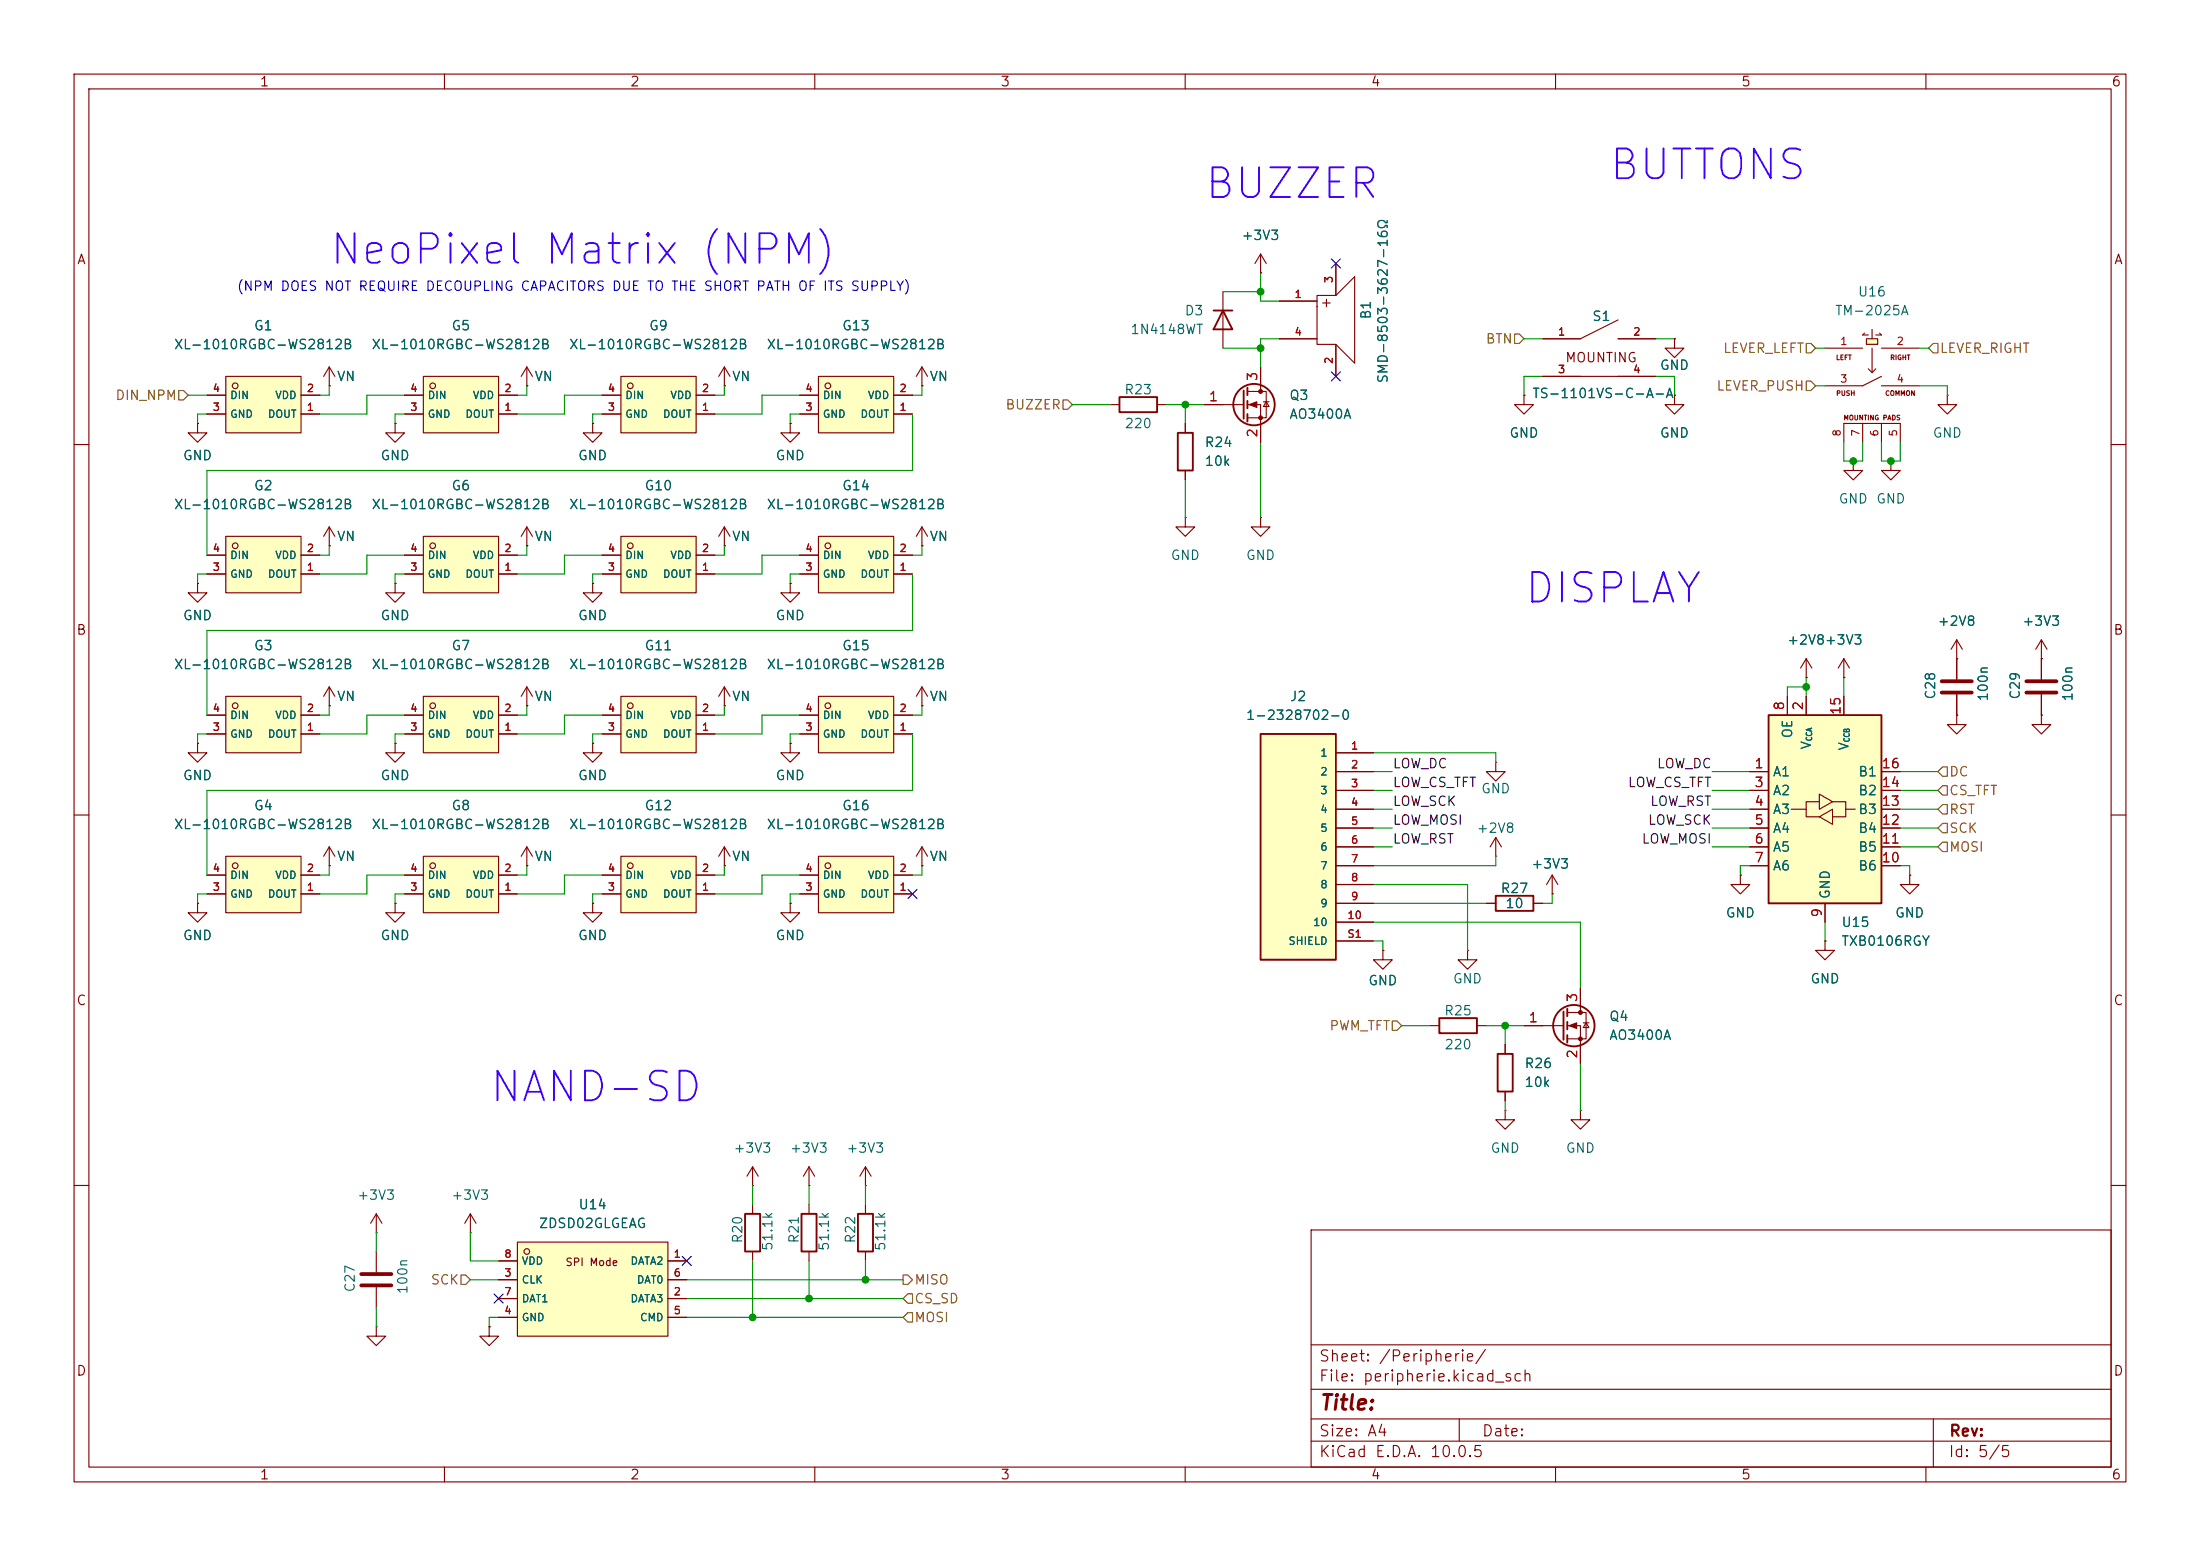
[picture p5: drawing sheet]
<svg xmlns="http://www.w3.org/2000/svg" width="297mm" height="210mm" viewBox="0 0 297 210" stroke-linecap="round" stroke-linejoin="round" font-family="sans-serif">
<g fill="none" stroke="#840000" stroke-width=".15">
<path d="M10 10h277v190h-277zM12 12h273v186h-273zM60 10v2M110 10v2M160 10v2M210 10v2M260 10v2M10 60h2M285 60h2M10 110h2M285 110h2M10 160h2"/>
<path d="M177 166h108v32h-108zM285 160h2M60 198v2M110 198v2M160 198v2M177 194.5h108M177 191.5h108M177 187.5h108M177 181.5h108M197 191.5v3M210 198v2M260 198v2"/>
<path d="M261 191.5v6.5"/>
</g>
<path d="M170.2 99.1h10.1v30.4h-10.1z" fill="#ffffc2"/>
<path d="M170.2 99.1h10.1v30.4h-10.1zM108.2 163.8h2v5.1h-2z" fill="none" stroke="#840000" stroke-width=".25"/>
<g fill="none" stroke="#840000" stroke-width=".15">
<path d="M124.5 95.3h.1M124.5 92.7l-.8 1.3M124.5 92.7l.7 1.3M124.5 92.7v2.6M44.4 116.8h.1M44.4 114.3l-.7 1.3M44.4 114.3l.8 1.3M44.4 114.3v2.5M180.3 101.6h5.1M180.3 104.1h5.1M180.3 106.7h5.1M180.3 109.2h5.1"/>
<path d="M180.3 111.8h5.1M180.3 114.3h5.1M180.3 116.8h5.1M180.3 119.4h5.1M180.3 121.9h5.1M180.3 124.5h5.1M180.3 127h5.1M109.2 162.6v1.2M109.2 168.9v1.3"/>
</g>
<path d="M110.5 94h10.1v7.6h-10.1z" fill="#ffffc2"/>
<circle cx="111.8" cy="95.3" r=".38" fill="#ffffc2" stroke="#ffffc2" stroke-width=".14"/>
<g fill="none" stroke="#840000" stroke-width=".15">
<path d="M165.1 39.4v7.6M106.7 57.2v1.2h1.2l-1.2 1.3-1.3-1.3h1.3M106.7 57.2h.1M205.7 53.3v1.3h1.3l-1.3 1.3-1.2-1.3h1.2M205.7 53.3h.1M107.9 99.1h2.6M107.9 96.5h2.6M110.5 94h10.1v7.6h-10.1zM120.6 99.1h2.6M120.6 96.5h2.6M234.9 118.1v1.3h-1.2l1.2 1.3 1.3-1.3h-1.3M234.9 118.1h.1"/>
<path d="M246.4 127v1.3h1.2l-1.2 1.2-1.3-1.2h1.3M246.4 127h.1M101.6 162.6v1.2M101.6 168.9v1.3M116.8 162.6v1.2M116.8 168.9v1.3"/>
<circle cx="111.8" cy="95.3" r=".38"/>
</g>
<path d="M163.8 41.9h2.6M165.1 41.9l1.3 2.6h-2.6zM100.6 163.8h2v5.1h-2zM115.8 163.8h2.1v5.1h-2.1z" fill="none" stroke="#840000" stroke-width=".25"/>
<path d="M110.5 72.4h10.1v7.6h-10.1z" fill="#ffffc2"/>
<circle cx="111.8" cy="73.7" r=".38" fill="#ffffc2" stroke="#ffffc2" stroke-width=".14"/>
<g fill="none" stroke="#840000" stroke-width=".15">
<path d="M177.8 39.9h2.5l2.6-2.6v11.7l-2.6-2.5h-2.5zM180.3 35.6v4.3M172.7 40.6h5.1M172.7 45.7h5.1M178.6 40.9h1M179.1 40.4v1M180.3 46.5v4.3M97.8 73.7h.1M97.8 71.1l-.8 1.3M97.8 71.1l.8 1.3M97.8 71.1v2.6M106.7 78.7v1.3h1.2l-1.2 1.3-1.3-1.3h1.3"/>
<path d="M106.7 78.7h.1M107.9 77.5h2.6M107.9 74.9h2.6M110.5 72.4h10.1v7.6h-10.1zM120.6 77.5h2.6M120.6 74.9h2.6M201.9 115.6h.1M201.9 113l-.7 1.3M201.9 113l.8 1.3M201.9 113v2.6M203.2 149.9v1.2h1.3l-1.3 1.3-1.3-1.3h1.3M203.2 149.9h.1"/>
<circle cx="111.8" cy="73.7" r=".38"/>
</g>
<path d="M110.5 50.8h10.1v7.6h-10.1z" fill="#ffffc2"/>
<circle cx="111.8" cy="52.1" r=".38" fill="#ffffc2" stroke="#ffffc2" stroke-width=".14"/>
<g fill="none" stroke="#840000" stroke-width=".15">
<path d="M107.9 55.9h2.6M107.9 53.3h2.6M110.5 50.8h10.1v7.6h-10.1zM120.6 55.9h2.6M120.6 53.3h2.6M124.5 52.1h.1M124.5 49.5l-.8 1.3M124.5 49.5l.7 1.3M124.5 49.5v2.6M71.1 73.7h.1M71.1 71.1l-.7 1.3M71.1 71.1l.8 1.3"/>
<path d="M71.1 71.1v2.6"/>
<circle cx="111.8" cy="52.1" r=".38"/>
</g>
<path d="M238.8 96.5h15.2v25.4h-15.2z" fill="#ffffc2"/>
<path d="M238.8 96.5h15.2v25.4h-15.2z" fill="none" stroke="#840000" stroke-width=".25"/>
<g fill="none" stroke="#840000" stroke-width=".15">
<path d="M241.3 94v2.5M243.8 94v2.5M248.9 94v2.5M236.2 104.1h2.6M236.2 106.7h2.6M236.2 109.2h2.6M236.2 111.8h2.6M236.2 114.3h2.6M236.2 116.8h2.6M241.8 109.2h2v1h1.8M245.6 108.2h-1.8v1M245.6 110.2l1.8-1v2.1z"/>
<path d="M245.6 107.2l1.8 1-1.8 1zM247.4 108.2h1.8v1h1.2M249.2 109.2v1h-1.8M254 104.1h2.5M254 106.7h2.5M254 109.2h2.5M254 111.8h2.5M254 114.3h2.5M254 116.8h2.5M257.8 118.1v1.3h1.3l-1.3 1.3-1.3-1.3h1.3M257.8 118.1h.1M246.4 121.9v2.6"/>
</g>
<path d="M83.8 72.4h10.2v7.6h-10.2z" fill="#ffffc2"/>
<circle cx="85.1" cy="73.7" r=".38" fill="#ffffc2" stroke="#ffffc2" stroke-width=".14"/>
<g fill="none" stroke="#840000" stroke-width=".15">
<path d="M160 57.2v1.2M162.6 54.6h5.3M168.4 52.8h2.5v3.6h-2.5M168.4 54.6h1.8v5.1M170.2 49.5v3.3M170.6 54.2h.7M170.9 54.2l.4 .7h-.7zM81.3 77.5h2.5M81.3 74.9h2.5M83.8 72.4h10.2v7.6h-10.2zM94 77.5h2.5M94 74.9h2.5"/>
<path d="M160 69.9v1.2h1.3l-1.3 1.3-1.3-1.3h1.3M160 69.9h.1M160 63.5v1.3M170.2 69.9v1.2h1.2l-1.2 1.3-1.3-1.3h1.3M170.2 69.9h.1"/>
<circle cx="85.1" cy="73.7" r=".38"/>
</g>
<g fill="none" stroke="#840000" stroke-width=".25">
<path d="M159 58.4h2v5.1h-2zM167.9 52.7v3.8M168.4 52.3v1M168.4 54.1v1M168.4 55.9v1"/>
<circle cx="169.3" cy="54.6" r="2.79"/>
</g>
<g fill="#840000" stroke="#840000" stroke-width=".15">
<path d="M168.7 54.6l1-.4v.8z"/>
<circle cx="170.2" cy="52.8" r=".25"/>
<circle cx="170.2" cy="56.4" r=".25"/>
</g>
<path d="M57.1 115.6h10.2v7.6h-10.2z" fill="#ffffc2"/>
<circle cx="58.4" cy="116.8" r=".38" fill="#ffffc2" stroke="#ffffc2" stroke-width=".14"/>
<g fill="none" stroke="#840000" stroke-width=".15">
<path d="M54.6 118.1h2.5M57.1 115.6h10.2v7.6h-10.2zM67.3 118.1h2.5M54.6 120.7h2.5M67.3 120.7h2.5"/>
<circle cx="58.4" cy="116.8" r=".38"/>
</g>
<path d="M57.1 72.4h10.2v7.6h-10.2z" fill="#ffffc2"/>
<circle cx="58.4" cy="73.7" r=".38" fill="#ffffc2" stroke="#ffffc2" stroke-width=".14"/>
<g fill="none" stroke="#840000" stroke-width=".15">
<path d="M54.6 77.5h2.5M54.6 74.9h2.5M57.1 72.4h10.2v7.6h-10.2zM67.3 77.5h2.5M67.3 74.9h2.5"/>
<circle cx="58.4" cy="73.7" r=".38"/>
</g>
<path d="M83.8 94h10.2v7.6h-10.2z" fill="#ffffc2"/>
<circle cx="85.1" cy="95.3" r=".38" fill="#ffffc2" stroke="#ffffc2" stroke-width=".14"/>
<g fill="none" stroke="#840000" stroke-width=".15">
<path d="M170.2 36.8h.1M170.2 34.3l-.8 1.3M170.2 34.3l.7 1.3M170.2 34.3v2.5M71.1 52.1h.1M71.1 49.5v2.6M71.1 49.5l-.7 1.3M71.1 49.5l.8 1.3M71.1 95.3h.1M71.1 92.7l-.7 1.3M71.1 92.7l.8 1.3M71.1 92.7v2.6"/>
<path d="M81.3 99.1h2.5M81.3 96.5h2.5M83.8 94h10.2v7.6h-10.2zM94 99.1h2.5M94 96.5h2.5"/>
<circle cx="85.1" cy="95.3" r=".38"/>
</g>
<path d="M57.1 50.8h10.2v7.6h-10.2z" fill="#ffffc2"/>
<circle cx="58.4" cy="52.1" r=".38" fill="#ffffc2" stroke="#ffffc2" stroke-width=".14"/>
<g fill="none" stroke="#840000" stroke-width=".15">
<path d="M54.6 55.9h2.5M54.6 53.3h2.5M57.1 50.8h10.2v7.6h-10.2zM67.3 55.9h2.5M67.3 53.3h2.5"/>
<circle cx="58.4" cy="52.1" r=".38"/>
</g>
<path d="M252 45.7h1.5v.8h-1.5z" fill="#ffffc2"/>
<g fill="none" stroke="#840000" stroke-width=".15">
<path d="M80 57.2v1.2h1.3l-1.3 1.3-1.3-1.3h1.3M80 57.2h.1M97.8 52.1h.1M97.8 49.5l-.8 1.3M97.8 49.5l.8 1.3M97.8 49.5v2.6M246.4 47h5.1M248.9 59.7v-2.5h7.6v2.5M251.5 57.2v2.5M251.7 45l-.2 .2h.7M252 45.7h1.5v.8h-1.5zM252.2 49.8l.5 .5 .5-.5"/>
<path d="M252.7 44.5v1.2M252.7 47v3.3M253.7 45l.3 .2h-.8M254 50.8l-2.5 1.3h-5.1M254 47h5.1M254 52.1h5.1M254 57.2v2.5M203.2 141v1.2M203.2 147.3v1.3"/>
</g>
<path d="M202.2 142.2h2v5.1h-2z" fill="none" stroke="#840000" stroke-width=".25"/>
<path d="M83.8 50.8h10.2v7.6h-10.2z" fill="#ffffc2"/>
<circle cx="85.1" cy="52.1" r=".38" fill="#ffffc2" stroke="#ffffc2" stroke-width=".14"/>
<g fill="none" stroke="#840000" stroke-width=".15">
<path d="M26.7 57.2v1.2h1.2l-1.2 1.3-1.3-1.3h1.3M26.7 57.2h.1M44.4 52.1h.1M44.4 49.5l-.7 1.3M44.4 49.5l.8 1.3M44.4 49.5v2.6M53.3 57.2v1.2h1.3l-1.3 1.3-1.2-1.3h1.2M53.3 57.2h.1M81.3 55.9h2.5M81.3 53.3h2.5M83.8 50.8h10.2v7.6h-10.2zM94 55.9h2.5"/>
<path d="M94 53.3h2.5M226.1 53.3v1.3h-1.3l1.3 1.3 1.2-1.3h-1.2M226.1 53.3h.1M264.2 96.5v1.3h1.2l-1.2 1.3-1.3-1.3h1.3M264.2 96.5h.1M53.3 121.9v1.3h1.3l-1.3 1.3-1.2-1.3h1.2M53.3 121.9h.1M213.4 149.9v1.2h1.2l-1.2 1.3-1.3-1.3h1.3M213.4 149.9h.1"/>
<circle cx="85.1" cy="52.1" r=".38"/>
</g>
<path d="M30.5 50.8h10.1v7.6h-10.1z" fill="#ffffc2"/>
<circle cx="31.8" cy="52.1" r=".38" fill="#ffffc2" stroke="#ffffc2" stroke-width=".14"/>
<g fill="none" stroke="#840000" stroke-width=".15">
<path d="M27.9 55.9h2.6M27.9 53.3h2.6M30.5 50.8h10.1v7.6h-10.1zM40.6 55.9h2.6M40.6 53.3h2.6M208.3 50.8h15.2M218.4 43.2l-5 2.5h-5.1M218.4 45.7h5.1M226.1 45.7v1.3h-1.3l1.3 1.3 1.2-1.3h-1.2M226.1 45.7h.1M262.9 53.3v1.3h1.3l-1.3 1.3-1.3-1.3h1.3M262.9 53.3h.1"/>
<path d="M26.7 78.7v1.3h1.2l-1.2 1.3-1.3-1.3h1.3M26.7 78.7h.1M53.3 78.7v1.3h1.3l-1.3 1.3-1.2-1.3h1.2M53.3 78.7h.1M250.2 62.2v1.3h1.3l-1.3 1.3-1.3-1.3h1.3M250.2 62.2h.1M255.3 62.2v1.3h1.2l-1.2 1.3-1.3-1.3h1.3M255.3 62.2h.1M264.2 88.9h.1M264.2 86.4v5.3M264.2 93.7v2.8M264.2 86.4l-.8 1.2"/>
<path d="M264.2 86.4l.7 1.2M275.6 96.5v1.3h1.3l-1.3 1.3-1.3-1.3h1.3M275.6 96.5h.1M275.6 88.9h.1M275.6 86.4v5.3M275.6 93.7v2.8M275.6 86.4l-.8 1.2M275.6 86.4l.8 1.2M66 179.1v1.2h-1.2l1.2 1.3 1.3-1.3h-1.3M66 179.1h.1"/>
<circle cx="31.8" cy="52.1" r=".38"/>
</g>
<path d="M262.1 91.9h4.1M262.1 93.5h4.1M273.6 91.9h4M273.6 93.5h4" fill="none" stroke="#840000" stroke-width=".51"/>
<path d="M30.5 72.4h10.1v7.6h-10.1z" fill="#ffffc2"/>
<circle cx="31.8" cy="73.7" r=".38" fill="#ffffc2" stroke="#ffffc2" stroke-width=".14"/>
<g fill="none" stroke="#840000" stroke-width=".15">
<path d="M27.9 77.5h2.6M27.9 74.9h2.6M30.5 72.4h10.1v7.6h-10.1zM40.6 77.5h2.6M40.6 74.9h2.6M44.4 73.7h.1M44.4 71.1l-.7 1.3M44.4 71.1l.8 1.3M44.4 71.1v2.6M243.8 91.4h.1M243.8 88.9l-.7 1.3M243.8 88.9l.8 1.3"/>
<path d="M243.8 88.9v2.5M248.9 91.4h.1M248.9 88.9l-.7 1.3M248.9 88.9l.8 1.3M248.9 88.9v2.5M201.9 102.9v1.2h1.3l-1.3 1.3-1.2-1.3h1.2M201.9 102.9h.1"/>
<circle cx="31.8" cy="73.7" r=".38"/>
</g>
<path d="M69.8 167.6h20.4v12.7h-20.4z" fill="#ffffc2"/>
<circle cx="71.1" cy="168.9" r=".38" fill="#ffffc2" stroke="#ffffc2" stroke-width=".14"/>
<g fill="none" stroke="#840000" stroke-width=".15">
<path d="M209.5 118.1l-.7 1.3M209.5 118.1l.8 1.3M209.5 118.1v2.6M186.7 128.3v1.2h1.3l-1.3 1.3-1.3-1.3h1.3M186.7 128.3h.1M193 138.4h1.3M198.1 128.3v1.2h1.3l-1.3 1.3-1.3-1.3h1.3M198.1 128.3h.1M199.4 138.4h1.3M200.7 121.9h1.2M205.7 138.4h5.4M207 121.9h1.3"/>
<path d="M209.5 120.7h.1M211.6 136.7h2.5v3.5h-2.5M211.6 138.4h1.8v5.1M213.4 133.4v3.3M213.7 138h.8M214.1 138l.4 .7h-.8zM101.6 157.5l.8 1.3M101.6 157.5l-.8 1.3M101.6 157.5v2.5M109.2 157.5l.8 1.3M109.2 157.5l-.7 1.3M109.2 157.5v2.5"/>
<path d="M116.8 157.5l.8 1.3M116.8 157.5l-.7 1.3M116.8 157.5v2.5M50.8 166.4h.1M50.8 179.1v1.2h1.3l-1.3 1.3-1.3-1.3h1.3M50.8 179.1h.1M50.8 163.8v2.6M50.8 168.9v2.8M50.8 173.7v2.8M50.8 163.8l-.8 1.3M50.8 163.8l.8 1.3M63.5 166.4h.1"/>
<path d="M63.5 163.8l.8 1.3M63.5 163.8l-.8 1.3M63.5 163.8v2.6M67.3 170.2h2.5M67.3 175.3h2.5M67.3 172.7h2.5M67.3 177.8h2.5M69.8 167.6h20.4v12.7h-20.4zM90.2 170.2h2.5M90.2 175.3h2.5M90.2 172.7h2.5M90.2 177.8h2.5"/>
<path d="M101.6 160h.1M109.2 160h.1M116.8 160h.1"/>
<circle cx="71.1" cy="168.9" r=".38"/>
</g>
<path d="M48.8 172h4M48.8 173.5h4" fill="none" stroke="#840000" stroke-width=".51"/>
<g fill="none" stroke="#840000" stroke-width=".25">
<path d="M194.3 137.4h5.1v2h-5.1zM201.9 120.9h5.1v2h-5.1zM211.1 136.5v3.8M211.6 136.1v1.1M211.6 137.9v1M211.6 139.7v1"/>
<circle cx="212.5" cy="138.4" r="2.79"/>
</g>
<g fill="#840000" stroke="#840000" stroke-width=".15">
<path d="M211.8 138.4l1.1-.4v.8z"/>
<circle cx="213.4" cy="136.7" r=".25"/>
<circle cx="213.4" cy="140.2" r=".25"/>
</g>
<path d="M57.1 94h10.2v7.6h-10.2z" fill="#ffffc2"/>
<circle cx="58.4" cy="95.3" r=".38" fill="#ffffc2" stroke="#ffffc2" stroke-width=".14"/>
<g fill="none" stroke="#840000" stroke-width=".15">
<path d="M44.4 95.3h.1M44.4 92.7l-.7 1.3M44.4 92.7l.8 1.3M44.4 92.7v2.6M54.6 99.1h2.5M54.6 96.5h2.5M57.1 94h10.2v7.6h-10.2zM67.3 99.1h2.5M67.3 96.5h2.5M26.7 100.3v1.3h1.2l-1.2 1.3-1.3-1.3h1.3M26.7 100.3h.1M53.3 100.3v1.3h1.3l-1.3 1.3-1.2-1.3h1.2"/>
<path d="M53.3 100.3h.1"/>
<circle cx="58.4" cy="95.3" r=".38"/>
</g>
<path d="M30.5 94h10.1v7.6h-10.1z" fill="#ffffc2"/>
<circle cx="31.8" cy="95.3" r=".38" fill="#ffffc2" stroke="#ffffc2" stroke-width=".14"/>
<g fill="none" stroke="#840000" stroke-width=".15">
<path d="M27.9 99.1h2.6M27.9 96.5h2.6M30.5 94h10.1v7.6h-10.1zM40.6 99.1h2.6M40.6 96.5h2.6"/>
<circle cx="31.8" cy="95.3" r=".38"/>
</g>
<path d="M30.5 115.6h10.1v7.6h-10.1z" fill="#ffffc2"/>
<circle cx="31.8" cy="116.8" r=".38" fill="#ffffc2" stroke="#ffffc2" stroke-width=".14"/>
<g fill="none" stroke="#840000" stroke-width=".15">
<path d="M27.9 118.1h2.6M30.5 115.6h10.1v7.6h-10.1zM40.6 118.1h2.6M97.8 116.8h.1M97.8 114.3l-.8 1.3M97.8 114.3l.8 1.3M97.8 114.3v2.5M106.7 100.3v1.3h1.2l-1.2 1.3-1.3-1.3h1.3M106.7 100.3h.1M26.7 121.9v1.3h1.2l-1.2 1.3-1.3-1.3h1.3M26.7 121.9h.1M27.9 120.7h2.6"/>
<path d="M40.6 120.7h2.6M80 121.9v1.3h1.3l-1.3 1.3-1.3-1.3h1.3M80 121.9h.1"/>
<circle cx="31.8" cy="116.8" r=".38"/>
</g>
<path d="M83.8 115.6h10.2v7.6h-10.2z" fill="#ffffc2"/>
<circle cx="85.1" cy="116.8" r=".38" fill="#ffffc2" stroke="#ffffc2" stroke-width=".14"/>
<g fill="none" stroke="#840000" stroke-width=".15">
<path d="M149.9 54.6h1.2M156.2 54.6h1.3M80 78.7v1.3h1.3l-1.3 1.3-1.3-1.3h1.3M80 78.7h.1M124.5 73.7h.1M124.5 71.1v2.6M124.5 71.1l-.8 1.3M124.5 71.1l.7 1.3M71.1 116.8h.1M71.1 114.3l-.7 1.3M71.1 114.3l.8 1.3M71.1 114.3v2.5"/>
<path d="M80 100.3v1.3h1.3l-1.3 1.3-1.3-1.3h1.3M80 100.3h.1M81.3 118.1h2.5M83.8 115.6h10.2v7.6h-10.2zM94 118.1h2.5M124.5 116.8h.1M124.5 114.3l-.8 1.3M124.5 114.3l.7 1.3M124.5 114.3v2.5M81.3 120.7h2.5M94 120.7h2.5M106.7 121.9v1.3h1.2l-1.2 1.3-1.3-1.3h1.3"/>
<path d="M106.7 121.9h.1"/>
<circle cx="85.1" cy="116.8" r=".38"/>
</g>
<path d="M151.1 53.6h5.1v2h-5.1z" fill="none" stroke="#840000" stroke-width=".25"/>
<path d="M110.5 115.6h10.1v7.6h-10.1z" fill="#ffffc2"/>
<circle cx="111.8" cy="116.8" r=".38" fill="#ffffc2" stroke="#ffffc2" stroke-width=".14"/>
<g fill="none" stroke="#840000" stroke-width=".15">
<path d="M170.2 36.8h.1M180.3 35.6v4.3M26.7 57.2h.1M27.9 55.9h2.6M27.9 53.3h2.6M40.6 55.9h2.6M40.6 53.3h2.6M44.4 52.1h.1M53.3 57.2h.1M54.6 55.9h2.5M54.6 53.3h2.5M67.3 55.9h2.5"/>
<path d="M67.3 53.3h2.5M71.1 52.1h.1M80 57.2h.1M81.3 55.9h2.5M81.3 53.3h2.5M94 55.9h2.5M94 53.3h2.5M97.8 52.1h.1M106.7 57.2h.1M107.9 55.9h2.6M107.9 53.3h2.6M120.6 55.9h2.6"/>
<path d="M120.6 53.3h2.6M124.5 52.1h.1M160 57.2v1.2M162.6 54.6h2.5M170.2 49.5v2.6M170.2 57.2v2.5M172.7 40.6h5.1M172.7 45.7h5.1M180.3 46.5v4.3M205.7 53.3h.1M208.3 45.7h5.1M208.3 50.8h5.1"/>
<path d="M218.4 45.7h5.1M218.4 50.8h5.1M226.1 53.3h.1M226.1 45.7h.1M26.7 78.7h.1M27.9 77.5h2.6M27.9 74.9h2.6M40.6 77.5h2.6M40.6 74.9h2.6M44.4 73.7h.1M53.3 78.7h.1M54.6 77.5h2.5"/>
<path d="M54.6 74.9h2.5M67.3 77.5h2.5M67.3 74.9h2.5M71.1 73.7h.1M80 78.7h.1M81.3 77.5h2.5M81.3 74.9h2.5M94 77.5h2.5M94 74.9h2.5M97.8 73.7h.1M106.7 78.7h.1M107.9 77.5h2.6"/>
<path d="M107.9 74.9h2.6M120.6 77.5h2.6M120.6 74.9h2.6M124.5 73.7h.1M160 63.5v1.3M27.9 99.1h2.6M27.9 96.5h2.6M40.6 99.1h2.6M40.6 96.5h2.6M44.4 95.3h.1M54.6 99.1h2.5M54.6 96.5h2.5"/>
<path d="M67.3 99.1h2.5M67.3 96.5h2.5M71.1 95.3h.1M81.3 99.1h2.5M81.3 96.5h2.5M94 99.1h2.5M94 96.5h2.5M97.8 95.3h.1M97.8 92.7l-.8 1.3M97.8 92.7l.8 1.3M97.8 92.7v2.6M107.9 99.1h2.6"/>
<path d="M107.9 96.5h2.6M120.6 99.1h2.6M120.6 96.5h2.6M124.5 95.3h.1M241.3 94v2.5M243.8 91.4h.1M243.8 94v2.5M248.9 91.4h.1M248.9 94v2.5M264.2 96.5h.1M264.2 88.9h.1M264.2 88.9v2.8"/>
<path d="M264.2 93.7v2.8M275.6 96.5h.1M275.6 88.9h.1M275.6 88.9v2.8M275.6 93.7v2.8M26.7 100.3h.1M27.9 118.1h2.6M40.6 118.1h2.6M44.4 116.8h.1M53.3 100.3h.1M54.6 118.1h2.5M67.3 118.1h2.5"/>
<path d="M71.1 116.8h.1M80 100.3h.1M81.3 118.1h2.5M94 118.1h2.5M97.8 116.8h.1M106.7 100.3h.1M107.9 118.1h2.6M110.5 115.6h10.1v7.6h-10.1zM120.6 118.1h2.6M124.5 116.8h.1M180.3 101.6h5.1M180.3 104.1h5.1"/>
<path d="M180.3 106.7h5.1M180.3 109.2h5.1M180.3 111.8h5.1M180.3 114.3h5.1M180.3 116.8h5.1M180.3 119.4h5.1M234.9 118.1h.1M236.2 104.1h2.6M236.2 106.7h2.6M236.2 109.2h2.6M236.2 111.8h2.6M236.2 114.3h2.6"/>
<path d="M236.2 116.8h2.6M254 104.1h2.5M254 106.7h2.5M254 109.2h2.5M254 111.8h2.5M254 114.3h2.5M254 116.8h2.5M257.8 118.1h.1M26.7 121.9h.1M27.9 120.7h2.6M40.6 120.7h2.6M53.3 121.9h.1"/>
<path d="M54.6 120.7h2.5M67.3 120.7h2.5M80 121.9h.1M81.3 120.7h2.5M94 120.7h2.5M106.7 121.9h.1M107.9 120.7h2.6M120.6 120.7h2.6M180.3 121.9h5.1M180.3 124.5h5.1M180.3 127h5.1M186.7 128.3h.1"/>
<path d="M200.7 121.9h1.2M205.7 138.4h2.6M207 121.9h1.3M209.5 120.7h.1M213.4 133.4v2.5M246.4 127h.1M246.4 121.9v2.6M203.2 141v1.2M203.2 147.3v1.3M213.4 141v2.5M66 179.1h.1M67.3 170.2h2.5"/>
<path d="M67.3 175.3h2.5M67.3 172.7h2.5M67.3 177.8h2.5M90.2 170.2h2.5M90.2 175.3h2.5M90.2 172.7h2.5M90.2 177.8h2.5"/>
<circle cx="111.8" cy="116.8" r=".38"/>
</g>
<g fill="none" stroke="#725600" stroke-width=".15">
<path d="M24.1 52.7h.7l.6 .6-.6 .7h-.7zM143.5 54h.6l.7 .6-.7 .6h-.6zM204.5 45.1h.6l.6 .6-.6 .7h-.6zM243.8 51.4h.7l.6 .7-.6 .6h-.7zM243.8 46.4h.7l.6 .6-.6 .6h-.7zM261 46.4h.6v1.2h-.6l-.7-.6zM262.3 103.5h.6v1.3h-.6l-.7-.7zM262.3 111.1h.6v1.3h-.6l-.7-.6zM262.3 106h.6v1.3h-.6l-.7-.6zM262.3 113.7h.6v1.2h-.6l-.7-.6zM262.3 108.6h.6v1.3h-.6l-.7-.7zM188 137.8h.6l.6 .6-.6 .7h-.6z"/>
<path d="M62.2 172.1h.7l.6 .6-.6 .7h-.7zM121.9 177.8l.7-.6h.6v1.2h-.6zM121.9 172.1h.7l.6 .6-.6 .7h-.7zM122.6 174.6h.6v1.3h-.6l-.7-.6z"/>
</g>
<g fill="none" stroke="#009600" stroke-width=".15">
<path d="M165.1 39.4h5.1M170.2 36.8v3.8h2.5M25.4 53.3h2.5M27.9 55.9h-1.2v1.3M44.4 52.1v1.2h-1.2M54.6 53.3h-5.1v2.6h-6.3M54.6 55.9h-1.3v1.3M71.1 52.1v1.2h-1.3M81.3 53.3h-5.1v2.6h-6.4M81.3 55.9h-1.3v1.3M97.8 52.1v1.2h-1.3M107.9 53.3h-5v2.6h-6.4"/>
<path d="M107.9 55.9h-1.2v1.3M123.2 55.9v7.6h-95.3v11.4M124.5 52.1v1.2h-1.3M144.8 54.6h5.1M157.5 54.6h5.1M160 54.6v2.6M165.1 47h5.1M170.2 59.7v10.2M172.7 45.7h-2.5v3.8M205.7 45.7h2.6M208.3 50.8h-2.6v2.5M223.5 45.7h2.6"/>
<path d="M223.5 50.8h2.6v2.5M245.1 47h1.3M245.1 52.1h1.3M248.9 59.7v2.5h2.6v-2.5M254 59.7v2.5h2.5v-2.5M259.1 52.1h3.8v1.2M259.1 47h1.2M27.9 77.5h-1.2v1.2M44.4 73.7v1.2h-1.2M54.6 74.9h-5.1v2.6h-6.3M54.6 77.5h-1.3v1.2M71.1 73.7v1.2h-1.3"/>
<path d="M81.3 74.9h-5.1v2.6h-6.4M81.3 77.5h-1.3v1.2M97.8 73.7v1.2h-1.3M107.9 74.9h-5v2.6h-6.4M107.9 77.5h-1.2v1.2M123.2 77.5v7.6h-95.3v11.4M124.5 73.7v1.2h-1.3M160 64.8v5.1M27.9 99.1h-1.2v1.2M44.4 95.3v1.2h-1.2M54.6 96.5h-5.1v2.6h-6.3M54.6 99.1h-1.3v1.2"/>
<path d="M71.1 95.3v1.2h-1.3M81.3 96.5h-5.1v2.6h-6.4M81.3 99.1h-1.3v1.2M97.8 95.3v1.2h-1.3M107.9 96.5h-5v2.6h-6.4M107.9 99.1h-1.2v1.2M123.2 99.1v7.6h-95.3v11.4M124.5 95.3v1.2h-1.3M243.8 91.4v2.6M243.8 92.7h-2.5v1.3M248.9 91.4v2.6M44.4 116.8v1.3h-1.2"/>
<path d="M54.6 118.1h-5.1v2.6h-6.3M71.1 116.8v1.3h-1.3M81.3 118.1h-5.1v2.6h-6.4M97.8 116.8v1.3h-1.3M107.9 118.1h-5v2.6h-6.4M124.5 116.8v1.3h-1.3M185.4 106.7h2.6M185.4 104.1h2.6M185.4 109.2h2.6M185.4 111.8h2.6M185.4 114.3h2.6M185.4 101.6h16.5v1.3"/>
<path d="M185.4 119.4h12.7v8.9M201.9 115.6v1.2h-16.5M231.1 106.7h5.1M231.1 104.1h5.1M231.1 109.2h5.1M231.1 111.8h5.1M231.1 114.3h5.1M236.2 116.8h-1.3v1.3M256.5 106.7h5.1M256.5 104.1h5.1M256.5 109.2h5.1M256.5 111.8h5.1"/>
<path d="M256.5 114.3h5.1M256.5 116.8h1.3v1.3M27.9 120.7h-1.2v1.2M54.6 120.7h-1.3v1.2M81.3 120.7h-1.3v1.2M107.9 120.7h-1.2v1.2M185.4 124.5h28v8.9M185.4 121.9h15.3M185.4 127h1.3v1.3M189.2 138.4h3.8M200.7 138.4h5M203.2 138.4v2.6"/>
<path d="M209.5 120.7v1.2h-1.2M246.4 124.5v2.5M203.2 148.6v1.3M213.4 143.5v6.4M50.8 166.4v2.5M50.8 176.5v2.6M63.5 172.7h3.8M63.5 166.4v3.8h3.8M67.3 177.8h-1.3v1.3M92.7 177.8h29.2M92.7 172.7h29.2M92.7 175.3h29.2"/>
<path d="M101.6 160v2.6M101.6 170.2v7.6M109.2 160v2.6M109.2 170.2v5.1M116.8 160v2.6M116.8 170.2v2.5"/>
</g>
<path d="M179.7 35l1.2 1.2M180.9 35l-1.2 1.2M179.7 50.2l1.2 1.2M180.9 50.2l-1.2 1.2M122.6 120l1.2 1.3M123.8 120l-1.2 1.3M66.7 174.7l1.2 1.2M67.9 174.7l-1.2 1.2M92.1 169.6l1.2 1.2M93.3 169.6l-1.2 1.2" fill="none" stroke="#000084" stroke-width=".15"/>
<g fill="#009600" stroke="#009600" stroke-width=".14">
<circle cx="170.2" cy="47" r=".46"/>
<circle cx="170.2" cy="39.4" r=".46"/>
<circle cx="250.2" cy="62.2" r=".46"/>
<circle cx="255.3" cy="62.2" r=".46"/>
<circle cx="243.8" cy="92.7" r=".46"/>
<circle cx="203.2" cy="138.4" r=".46"/>
<circle cx="101.6" cy="177.8" r=".46"/>
<circle cx="116.8" cy="172.7" r=".46"/>
<circle cx="109.2" cy="175.3" r=".46"/>
<circle cx="160" cy="54.6" r=".46"/>
</g>
<g font-size="4" fill="#4000ff">
<text x="162.3" y="27.8">BUZZER</text>
<text x="216.9" y="25.3">BUTTONS</text>
<text x="44.2" y="36.7">NeoPixel Matrix (NPM)</text>
<text x="205.5" y="82.4">DISPLAY</text>
<text x="65.8" y="149.7">NAND-SD</text>
</g>
<text font-size="2" fill="#840000" x="178" y="190.8">Title:</text>
<g font-size="1.5" fill="#840000">
<text x="178" y="184.1">Sheet: /Peripherie/</text>
<text x="178" y="186.8">File: peripherie.kicad_sch</text>
<text x="178" y="197">KiCad E.D.A. 10.0.5</text>
<text x="178" y="194.2">Size: A4</text>
<text x="200" y="194.2">Date:</text>
<text x="263" y="197">Id: 5/5</text>
<text x="263" y="194.2">Rev:</text>
</g>
<g font-size="1.3" fill="#840000">
<text x="35" y="12">1</text>
<text x="85" y="12">2</text>
<text x="135" y="12">3</text>
<text x="185" y="12">4</text>
<text x="235" y="12">5</text>
<text x="285" y="12">6</text>
<text x="10.3" y="36">A</text>
<text x="285.3" y="36">A</text>
<text x="211.2" y="49.2">MOUNTING</text>
<text x="10.2" y="86">B</text>
<text x="285.2" y="86">B</text>
<text x="10.2" y="136">C</text>
<text x="285.2" y="136">C</text>
<text x="10.2" y="186">D</text>
<text x="285.2" y="186">D</text>
<text x="35" y="200">1</text>
<text x="85" y="200">2</text>
<text x="135" y="200">3</text>
<text x="185" y="200">4</text>
<text x="235" y="200">5</text>
<text x="285" y="200">6</text>
</g>
<g font-size="1.3" fill="#006464">
<text x="167.5" y="32.7">+3V3</text>
<text x="250.7" y="40.3">U16</text>
<text x="23.4" y="47.4">XL-1010RGBC-WS2812B</text>
<text x="34.2" y="44.9">G1</text>
<text x="50.1" y="47.4">XL-1010RGBC-WS2812B</text>
<text x="60.9" y="44.9">G5</text>
<text x="76.7" y="47.4">XL-1010RGBC-WS2812B</text>
<text x="87.5" y="44.9">G9</text>
<text x="103.4" y="47.4">XL-1010RGBC-WS2812B</text>
<text x="113.6" y="44.9">G13</text>
<text x="152.5" y="45.4">1N4148WT</text>
<text x="159.8" y="42.9">D3</text>
<text x="185.4" y="43.2" transform="rotate(-90 185.4 43.2)">B1</text>
<text x="214.9" y="43.6">S1</text>
<text x="247.6" y="42.9">TM-2025A</text>
<text x="45.4" y="51.8">VN</text>
<text x="72.1" y="51.8">VN</text>
<text x="98.7" y="51.8">VN</text>
<text x="125.4" y="51.8">VN</text>
<text x="151.7" y="53.5">R23</text>
<text x="187.7" y="51.8" transform="rotate(-90 187.7 51.8)">SMD-8503-3627-16Ω</text>
<text x="224" y="50.2">GND</text>
<text x="151.7" y="58.1">220</text>
<text x="174" y="54.3">Q3</text>
<text x="174" y="56.8">AO3400A</text>
<text x="203.7" y="59.4">GND</text>
<text x="206.8" y="54">TS-1101VS-C-A-A</text>
<text x="224" y="59.4">GND</text>
<text x="260.8" y="59.4">GND</text>
<text x="24.6" y="62.4">GND</text>
<text x="51.3" y="62.4">GND</text>
<text x="77.9" y="62.4">GND</text>
<text x="104.6" y="62.4">GND</text>
<text x="162.5" y="60.7">R24</text>
<text x="162.5" y="63.2">10k</text>
<text x="23.4" y="69">XL-1010RGBC-WS2812B</text>
<text x="34.2" y="66.5">G2</text>
<text x="50.1" y="69">XL-1010RGBC-WS2812B</text>
<text x="60.9" y="66.5">G6</text>
<text x="76.7" y="69">XL-1010RGBC-WS2812B</text>
<text x="86.9" y="66.5">G10</text>
<text x="103.4" y="69">XL-1010RGBC-WS2812B</text>
<text x="113.6" y="66.5">G14</text>
<text x="248.1" y="68.3">GND</text>
<text x="253.2" y="68.3">GND</text>
<text x="45.4" y="73.4">VN</text>
<text x="72.1" y="73.4">VN</text>
<text x="98.7" y="73.4">VN</text>
<text x="125.4" y="73.4">VN</text>
<text x="158" y="75.9">GND</text>
<text x="168.1" y="75.9">GND</text>
<text x="24.6" y="84">GND</text>
<text x="34.2" y="88.1">G3</text>
<text x="51.3" y="84">GND</text>
<text x="60.9" y="88.1">G7</text>
<text x="77.9" y="84">GND</text>
<text x="86.9" y="88.1">G11</text>
<text x="104.6" y="84">GND</text>
<text x="113.6" y="88.1">G15</text>
<text x="241.2" y="87.3">+2V8+3V3</text>
<text x="261.5" y="84.8">+2V8</text>
<text x="272.9" y="84.8">+3V3</text>
<text x="23.4" y="90.6">XL-1010RGBC-WS2812B</text>
<text x="45.4" y="94.9">VN</text>
<text x="50.1" y="90.6">XL-1010RGBC-WS2812B</text>
<text x="72.1" y="94.9">VN</text>
<text x="76.7" y="90.6">XL-1010RGBC-WS2812B</text>
<text x="98.7" y="94.9">VN</text>
<text x="103.4" y="90.6">XL-1010RGBC-WS2812B</text>
<text x="125.4" y="94.9">VN</text>
<text x="174" y="94.9">J2</text>
<text x="261.6" y="94.5" transform="rotate(-90 261.6 94.5)">C28</text>
<text x="268.7" y="94.8" transform="rotate(-90 268.7 94.8)">100n</text>
<text x="273" y="94.5" transform="rotate(-90 273 94.5)">C29</text>
<text x="280.1" y="94.8" transform="rotate(-90 280.1 94.8)">100n</text>
<text x="168.1" y="97.5">1-2328702-0</text>
<text x="242.3" y="99.7" transform="rotate(-90 242.3 99.7)">OE</text>
<text x="244.8" y="101.2" transform="rotate(-90 244.8 101.2)">V</text>
<text x="249.9" y="101.4" transform="rotate(-90 249.9 101.4)">V</text>
<text x="24.6" y="105.6">GND</text>
<text x="51.3" y="105.6">GND</text>
<text x="77.9" y="105.6">GND</text>
<text x="104.6" y="105.6">GND</text>
<text x="199.9" y="107.4">GND</text>
<text x="239.2" y="105.1">A1</text>
<text x="239.2" y="107.6">A2</text>
<text x="250.8" y="107.6">B2</text>
<text x="250.8" y="105.1">B1</text>
<text x="23.4" y="112.2">XL-1010RGBC-WS2812B</text>
<text x="34.2" y="109.7">G4</text>
<text x="50.1" y="112.2">XL-1010RGBC-WS2812B</text>
<text x="60.9" y="109.7">G8</text>
<text x="76.7" y="112.2">XL-1010RGBC-WS2812B</text>
<text x="86.9" y="109.7">G12</text>
<text x="103.4" y="112.2">XL-1010RGBC-WS2812B</text>
<text x="113.6" y="109.7">G16</text>
<text x="199.3" y="112.7">+2V8</text>
<text x="239.2" y="110.2">A3</text>
<text x="239.2" y="112.7">A4</text>
<text x="250.8" y="112.7">B4</text>
<text x="250.8" y="110.2">B3</text>
<text x="45.4" y="116.5">VN</text>
<text x="72.1" y="116.5">VN</text>
<text x="98.7" y="116.5">VN</text>
<text x="125.4" y="116.5">VN</text>
<text x="206.6" y="117.5">+3V3</text>
<text x="239.2" y="115.3">A5</text>
<text x="239.2" y="117.8">A6</text>
<text x="250.8" y="117.8">B6</text>
<text x="250.8" y="115.3">B5</text>
<text x="202.5" y="120.9">R27</text>
<text x="203.1" y="122.9">10</text>
<text x="232.9" y="124.2">GND</text>
<text x="247.3" y="121.4" transform="rotate(-90 247.3 121.4)">GND</text>
<text x="248.5" y="125.4">U15</text>
<text x="255.7" y="124.2">GND</text>
<text x="24.6" y="127.2">GND</text>
<text x="51.3" y="127.2">GND</text>
<text x="77.9" y="127.2">GND</text>
<text x="104.6" y="127.2">GND</text>
<text x="248.5" y="128">TXB0106RGY</text>
<text x="184.6" y="133.3">GND</text>
<text x="194.9" y="137.4">R25</text>
<text x="196.1" y="133">GND</text>
<text x="244.3" y="133">GND</text>
<text x="194.9" y="141.9">220</text>
<text x="217.2" y="138.1">Q4</text>
<text x="217.2" y="140.7">AO3400A</text>
<text x="205.7" y="144.5">R26</text>
<text x="205.7" y="147">10k</text>
<text x="98.9" y="155.9">+3V3</text>
<text x="106.6" y="155.9">+3V3</text>
<text x="114.2" y="155.9">+3V3</text>
<text x="201.1" y="155.9">GND</text>
<text x="211.3" y="155.9">GND</text>
<text x="48.1" y="162.3">+3V3</text>
<text x="60.8" y="162.3">+3V3</text>
<text x="72.7" y="166.1">ZDSD02GLGEAG</text>
<text x="78" y="163.5">U14</text>
<text x="100.5" y="167.9" transform="rotate(-90 100.5 167.9)">R20</text>
<text x="108.2" y="167.9" transform="rotate(-90 108.2 167.9)">R21</text>
<text x="115.8" y="167.9" transform="rotate(-90 115.8 167.9)">R22</text>
<text x="104.6" y="168.9" transform="rotate(-90 104.6 168.9)">51.1k</text>
<text x="112.2" y="168.9" transform="rotate(-90 112.2 168.9)">51.1k</text>
<text x="119.8" y="168.9" transform="rotate(-90 119.8 168.9)">51.1k</text>
<text x="48.2" y="174.5" transform="rotate(-90 48.2 174.5)">C27</text>
<text x="55.3" y="174.8" transform="rotate(-90 55.3 174.8)">100n</text>
</g>
<text font-size="1.3" fill="#0000c2" x="31.9" y="39.6">(NPM DOES NOT REQUIRE DECOUPLING CAPACITORS DUE TO THE SHORT PATH OF ITS SUPPLY)</text>
<g font-size="1.3" fill="#725600">
<text x="200.5" y="46.7">BTN</text>
<text x="232.5" y="48">LEVER_LEFT</text>
<text x="261.8" y="48">LEVER_RIGHT</text>
<text x="231.6" y="53">LEVER_PUSH</text>
<text x="15.5" y="54.3">DIN_NPM</text>
<text x="135.7" y="55.6">BUZZER</text>
<text x="263.1" y="105.1">DC</text>
<text x="263.1" y="107.6">CS_TFT</text>
<text x="263.1" y="112.7">SCK</text>
<text x="263.1" y="110.2">RST</text>
<text x="263.1" y="115.3">MOSI</text>
<text x="179.4" y="139.4">PWM_TFT</text>
<text x="58.1" y="173.7">SCK</text>
<text x="123.4" y="173.7">MISO</text>
<text x="123.4" y="178.8">MOSI</text>
<text x="123.4" y="176.2">CS_SD</text>
</g>
<g font-size="1.3" fill="#a90000">
<text x="170" y="51.5" transform="rotate(-90 170 51.5)">3</text>
<text x="163.1" y="54.5">1</text>
<text x="170" y="59.2" transform="rotate(-90 170 59.2)">2</text>
<text x="241.2" y="96" transform="rotate(-90 241.2 96)">8</text>
<text x="243.7" y="96" transform="rotate(-90 243.7 96)">2</text>
<text x="248.8" y="96.6" transform="rotate(-90 248.8 96.6)">15</text>
<text x="236.8" y="104">1</text>
<text x="236.8" y="106.5">3</text>
<text x="253.9" y="106.5">14</text>
<text x="253.9" y="104">16</text>
<text x="236.8" y="109.1">4</text>
<text x="236.8" y="111.6">5</text>
<text x="253.9" y="111.6">12</text>
<text x="253.9" y="109.1">13</text>
<text x="236.8" y="114.2">6</text>
<text x="236.8" y="116.7">7</text>
<text x="253.9" y="116.7">10</text>
<text x="253.9" y="114.2">11</text>
<text x="246.2" y="123.9" transform="rotate(-90 246.2 123.9)">9</text>
<text x="213.2" y="135.4" transform="rotate(-90 213.2 135.4)">3</text>
<text x="206.3" y="138.3">1</text>
<text x="213.2" y="143" transform="rotate(-90 213.2 143)">2</text>
</g>
<g font-size="1.3" fill="#0f0f0f">
<text x="187.9" y="106.6">LOW_CS_TFT</text>
<text x="187.9" y="104">LOW_DC</text>
<text x="219.7" y="106.6">LOW_CS_TFT</text>
<text x="223.6" y="104">LOW_DC</text>
<text x="187.9" y="111.6">LOW_MOSI</text>
<text x="187.9" y="109.1">LOW_SCK</text>
<text x="222.4" y="111.6">LOW_SCK</text>
<text x="222.7" y="109.1">LOW_RST</text>
<text x="187.9" y="114.2">LOW_RST</text>
<text x="221.5" y="114.2">LOW_MOSI</text>
</g>
<g font-size="1" fill="#a90000">
<text x="174.7" y="40.5">1</text>
<text x="180.2" y="38.3" transform="rotate(-90 180.2 38.3)">3</text>
<text x="174.7" y="45.5">4</text>
<text x="210.2" y="45.5">1</text>
<text x="220.4" y="45.5">2</text>
<text x="248.3" y="46.8">1</text>
<text x="256" y="46.8">2</text>
<text x="28.6" y="53.2">4</text>
<text x="41.3" y="53.2">2</text>
<text x="55.3" y="53.2">4</text>
<text x="68" y="53.2">2</text>
<text x="82" y="53.2">4</text>
<text x="94.7" y="53.2">2</text>
<text x="108.6" y="53.2">4</text>
<text x="121.3" y="53.2">2</text>
<text x="180.2" y="49.2" transform="rotate(-90 180.2 49.2)">2</text>
<text x="210.2" y="50.6">3</text>
<text x="220.4" y="50.6">4</text>
<text x="248.3" y="51.9">3</text>
<text x="256" y="51.9">4</text>
<text x="28.6" y="55.7">3</text>
<text x="41.3" y="55.7">1</text>
<text x="55.3" y="55.7">3</text>
<text x="68" y="55.7">1</text>
<text x="82" y="55.7">3</text>
<text x="94.7" y="55.7">1</text>
<text x="108.6" y="55.7">3</text>
<text x="121.3" y="55.7">1</text>
<text x="248.7" y="59" transform="rotate(-90 248.7 59)">8</text>
<text x="251.3" y="59" transform="rotate(-90 251.3 59)">7</text>
<text x="253.8" y="59" transform="rotate(-90 253.8 59)">6</text>
<text x="256.4" y="59" transform="rotate(-90 256.4 59)">5</text>
<text x="28.6" y="77.3">3</text>
<text x="28.6" y="74.7">4</text>
<text x="41.3" y="77.3">1</text>
<text x="41.3" y="74.7">2</text>
<text x="55.3" y="77.3">3</text>
<text x="55.3" y="74.7">4</text>
<text x="68" y="77.3">1</text>
<text x="68" y="74.7">2</text>
<text x="82" y="77.3">3</text>
<text x="82" y="74.7">4</text>
<text x="94.7" y="77.3">1</text>
<text x="94.7" y="74.7">2</text>
<text x="108.6" y="77.3">3</text>
<text x="108.6" y="74.7">4</text>
<text x="121.3" y="77.3">1</text>
<text x="121.3" y="74.7">2</text>
<text x="28.6" y="98.9">3</text>
<text x="28.6" y="96.3">4</text>
<text x="41.3" y="98.9">1</text>
<text x="41.3" y="96.3">2</text>
<text x="55.3" y="98.9">3</text>
<text x="55.3" y="96.3">4</text>
<text x="68" y="98.9">1</text>
<text x="68" y="96.3">2</text>
<text x="82" y="98.9">3</text>
<text x="82" y="96.3">4</text>
<text x="94.7" y="98.9">1</text>
<text x="94.7" y="96.3">2</text>
<text x="108.6" y="98.9">3</text>
<text x="108.6" y="96.3">4</text>
<text x="121.3" y="98.9">1</text>
<text x="121.3" y="96.3">2</text>
<text x="182.3" y="101.4">1</text>
<text x="182.3" y="104">2</text>
<text x="182.3" y="106.5">3</text>
<text x="182.3" y="109">4</text>
<text x="182.3" y="111.6">5</text>
<text x="28.6" y="117.9">4</text>
<text x="41.3" y="117.9">2</text>
<text x="55.3" y="117.9">4</text>
<text x="68" y="117.9">2</text>
<text x="82" y="117.9">4</text>
<text x="94.7" y="117.9">2</text>
<text x="108.6" y="117.9">4</text>
<text x="121.3" y="117.9">2</text>
<text x="182.3" y="114.1">6</text>
<text x="182.3" y="116.7">7</text>
<text x="182.3" y="119.2">8</text>
<text x="28.6" y="120.5">3</text>
<text x="41.3" y="120.5">1</text>
<text x="55.3" y="120.5">3</text>
<text x="68" y="120.5">1</text>
<text x="82" y="120.5">3</text>
<text x="94.7" y="120.5">1</text>
<text x="108.6" y="120.5">3</text>
<text x="121.3" y="120.5">1</text>
<text x="181.8" y="124.3">10</text>
<text x="182.3" y="121.7">9</text>
<text x="181.8" y="126.8">S1</text>
<text x="68" y="172.5">3</text>
<text x="68" y="170">8</text>
<text x="90.9" y="170">1</text>
<text x="90.9" y="172.5">6</text>
<text x="68" y="177.6">4</text>
<text x="68" y="175.1">7</text>
<text x="90.9" y="175.1">2</text>
<text x="90.9" y="177.6">5</text>
</g>
<g font-size="1" fill="#006464">
<text x="31" y="56.6">GND</text>
<text x="31" y="54.1">DIN</text>
<text x="36.1" y="56.6">DOUT</text>
<text x="37.1" y="54.1">VDD</text>
<text x="57.7" y="56.6">GND</text>
<text x="57.7" y="54.1">DIN</text>
<text x="62.7" y="56.6">DOUT</text>
<text x="63.7" y="54.1">VDD</text>
<text x="84.3" y="56.6">GND</text>
<text x="84.3" y="54.1">DIN</text>
<text x="89.4" y="56.6">DOUT</text>
<text x="90.4" y="54.1">VDD</text>
<text x="111" y="56.6">GND</text>
<text x="111" y="54.1">DIN</text>
<text x="116.1" y="56.6">DOUT</text>
<text x="117.1" y="54.1">VDD</text>
<text x="31" y="75.7">DIN</text>
<text x="37.1" y="75.7">VDD</text>
<text x="57.7" y="75.7">DIN</text>
<text x="63.7" y="75.7">VDD</text>
<text x="84.3" y="75.7">DIN</text>
<text x="90.4" y="75.7">VDD</text>
<text x="111" y="75.7">DIN</text>
<text x="117.1" y="75.7">VDD</text>
<text x="31" y="78.2">GND</text>
<text x="36.1" y="78.2">DOUT</text>
<text x="57.7" y="78.2">GND</text>
<text x="62.7" y="78.2">DOUT</text>
<text x="84.3" y="78.2">GND</text>
<text x="89.4" y="78.2">DOUT</text>
<text x="111" y="78.2">GND</text>
<text x="116.1" y="78.2">DOUT</text>
<text x="31" y="99.8">GND</text>
<text x="31" y="97.3">DIN</text>
<text x="36.1" y="99.8">DOUT</text>
<text x="37.1" y="97.3">VDD</text>
<text x="57.7" y="99.8">GND</text>
<text x="57.7" y="97.3">DIN</text>
<text x="62.7" y="99.8">DOUT</text>
<text x="63.7" y="97.3">VDD</text>
<text x="84.3" y="99.8">GND</text>
<text x="84.3" y="97.3">DIN</text>
<text x="89.4" y="99.8">DOUT</text>
<text x="90.4" y="97.3">VDD</text>
<text x="111" y="99.8">GND</text>
<text x="111" y="97.3">DIN</text>
<text x="116.1" y="99.8">DOUT</text>
<text x="117.1" y="97.3">VDD</text>
<text x="178.2" y="102.4">1</text>
<text x="178.2" y="104.9">2</text>
<text x="178.2" y="107.4">3</text>
<text x="178.2" y="110">4</text>
<text x="178.2" y="112.5">5</text>
<text x="31" y="118.9">DIN</text>
<text x="37.1" y="118.9">VDD</text>
<text x="57.7" y="118.9">DIN</text>
<text x="63.7" y="118.9">VDD</text>
<text x="84.3" y="118.9">DIN</text>
<text x="90.4" y="118.9">VDD</text>
<text x="111" y="118.9">DIN</text>
<text x="117.1" y="118.9">VDD</text>
<text x="178.2" y="115.1">6</text>
<text x="178.2" y="117.6">7</text>
<text x="31" y="121.4">GND</text>
<text x="36.1" y="121.4">DOUT</text>
<text x="57.7" y="121.4">GND</text>
<text x="62.7" y="121.4">DOUT</text>
<text x="84.3" y="121.4">GND</text>
<text x="89.4" y="121.4">DOUT</text>
<text x="111" y="121.4">GND</text>
<text x="116.1" y="121.4">DOUT</text>
<text x="177.2" y="125.2">10</text>
<text x="178.2" y="120.1">8</text>
<text x="178.2" y="122.7">9</text>
<text x="173.8" y="127.8">SHIELD</text>
<text x="70.4" y="173.5">CLK</text>
<text x="70.4" y="170.9">VDD</text>
<text x="85" y="170.9">DATA2</text>
<text x="85.9" y="173.5">DAT0</text>
<text x="70.4" y="178.6">GND</text>
<text x="70.4" y="176">DAT1</text>
<text x="85" y="176">DATA3</text>
<text x="86.3" y="178.6">CMD</text>
</g>
<text font-size="1" fill="#840000" x="76.3" y="171.1">SPI Mode</text>
<g font-size=".8" fill="#006464">
<text x="244.8" y="100.1" transform="rotate(-90 244.8 100.1)">CCA</text>
<text x="249.9" y="100.2" transform="rotate(-90 249.9 100.2)">CCB</text>
</g>
<g font-size=".6" fill="#840000">
<text x="247.8" y="48.7">LEFT</text>
<text x="247.8" y="53.6">PUSH</text>
<text x="254.4" y="53.6">COMMON</text>
<text x="255.1" y="48.7">RIGHT</text>
<text x="248.8" y="56.9">MOUNTING PADS</text>
</g>
</svg>
